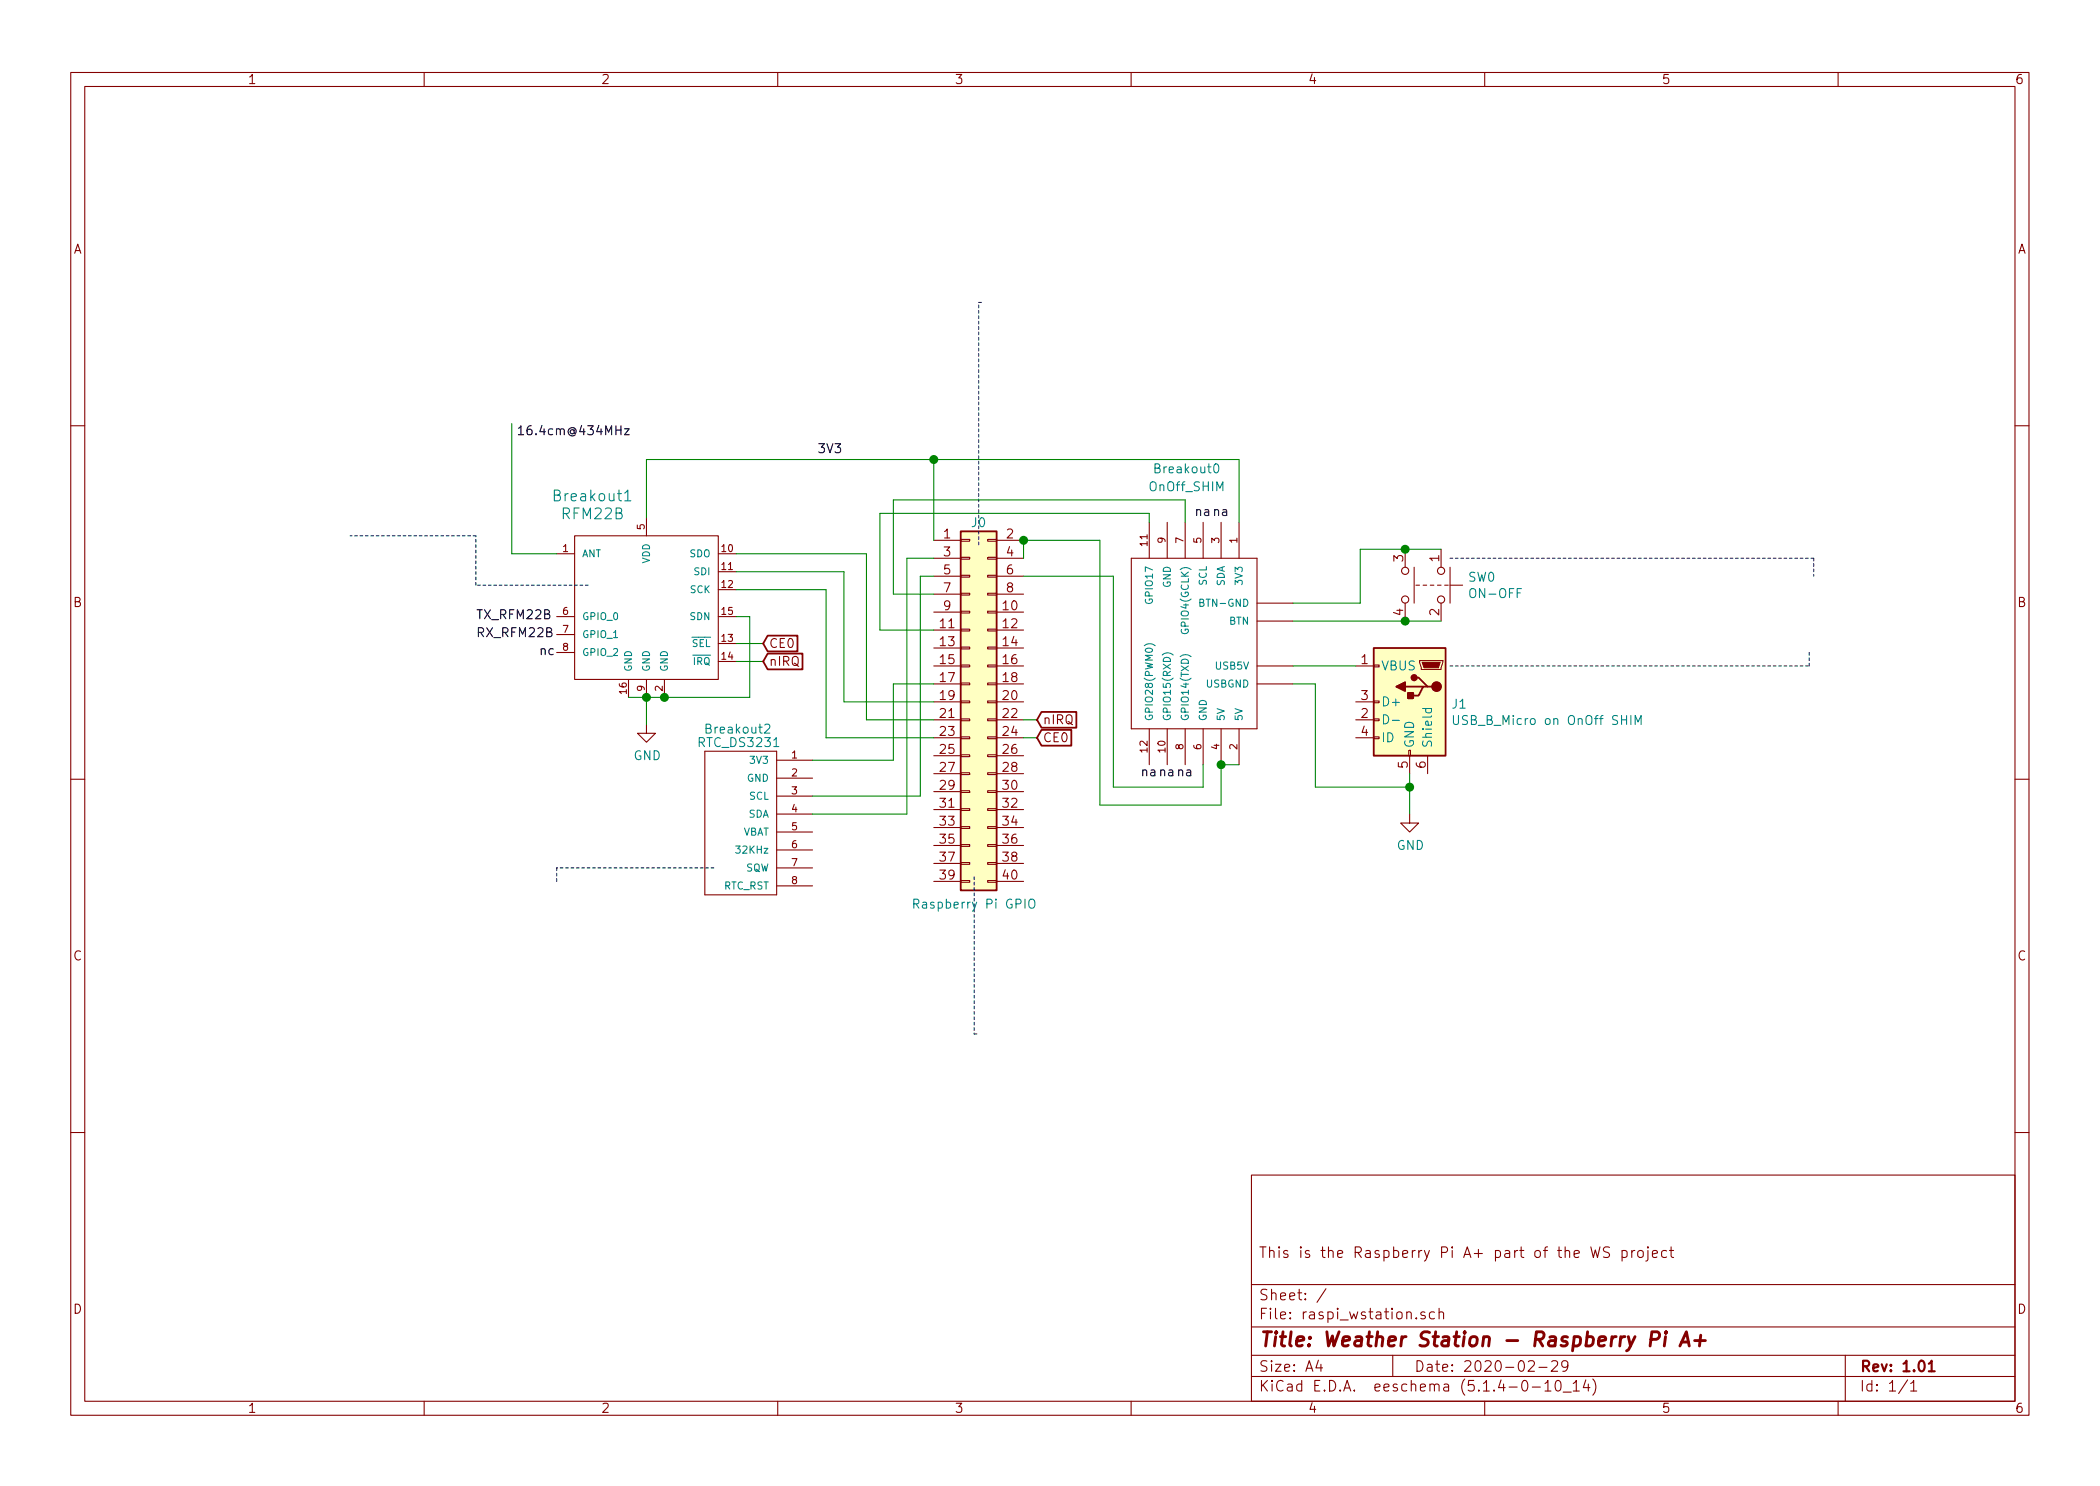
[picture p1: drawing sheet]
<svg xmlns="http://www.w3.org/2000/svg" width="297mm" height="210mm" viewBox="0 0 297 210" stroke-linecap="round" stroke-linejoin="round" font-family="sans-serif">
<g fill="none" stroke="#840000" stroke-width=".15">
<path d="M10 10.3h277v189.9h-277zM12 12.2h273v186.1h-273zM60 10.3v1.9M110 10.3v1.9M160 10.3v1.9M210 10.3v1.9M260 10.3v1.9M10 60.2h2M78.7 78.4h2.6M81.3 75.8h20.3v20.3h-20.3zM91.4 73.3v2.5M101.6 78.4h2.5"/>
<path d="M132.1 76.4h3.8M132.1 79h3.8M135.9 78.9h1.3v.2h-1.3zM135.9 76.3h1.3v.3h-1.3zM139.7 78.9h1.3v.2h-1.3zM139.7 76.3h1.3v.3h-1.3zM141 76.4h3.8M141 79h3.8M160 79h17.8v24.1h-17.8zM162.6 73.9v5.1M165.1 73.9v5.1M167.6 73.9v5.1"/>
<path d="M170.2 73.9v5.1M172.7 73.9v5.1M175.3 73.9v5.1M198.8 77.7v2.6M203.8 77.7v2.6M285 60.2h2M78.7 87.2h2.6M78.7 89.8h2.6M78.7 92.3h2.6M88.9 96.1v2.6M91.4 96.1v2.6M94 96.1v2.6"/>
<path d="M101.6 87.2h2.5M101.6 80.9h2.5M101.6 83.4h2.5M101.6 91.1h2.5M101.6 93.6h2.5M132.1 86.6h3.8M132.1 89.1h3.8M132.1 91.7h3.8M132.1 94.2h3.8M132.1 96.8h3.8M132.1 99.3h3.8M132.1 81.5h3.8"/>
<path d="M132.1 84.1h3.8M135.9 96.6h1.3v.3h-1.3zM135.9 94.1h1.3v.3h-1.3zM135.9 91.6h1.3v.2h-1.3zM135.9 89h1.3v.3h-1.3zM135.9 99.2h1.3v.2h-1.3zM135.9 86.5h1.3v.2h-1.3zM135.9 83.9h1.3v.3h-1.3zM135.9 81.4h1.3v.3h-1.3zM139.7 96.6h1.3v.3h-1.3zM139.7 94.1h1.3v.3h-1.3zM139.7 91.6h1.3v.2h-1.3z"/>
<path d="M139.7 89h1.3v.3h-1.3zM139.7 99.2h1.3v.2h-1.3zM139.7 86.5h1.3v.2h-1.3zM139.7 83.9h1.3v.3h-1.3zM139.7 81.4h1.3v.3h-1.3zM141 86.6h3.8M141 89.1h3.8M141 91.7h3.8M141 94.2h3.8M141 96.8h3.8M141 99.3h3.8M141 81.5h3.8"/>
<path d="M141 84.1h3.8M177.8 94.2h5.1M177.8 96.8h5.1M177.8 87.9h5.1M177.8 85.3h5.1M191.8 94.2h2.5M191.8 99.3h2.5M194.3 99.2h.8v.2h-.8zM194.3 94.1h.8v.3h-.8zM198.8 85.3v2.6M200 80.3v5M200.3 82.8h.5"/>
<path d="M200.8 93.5h3.3v.2l-.3 1h-2.8zM201.3 82.8h.5M202.3 82.8h.5M203.3 82.8h.5M203.8 85.3v2.6M204.3 82.8h.6M205.1 82.8h1.8M205.1 80.3v5M10 110.3h2M91.4 102.5v1.3h1.3l-1.3 1.2-1.2-1.2h1.2M99.7 106.3h10.2v20.3h-10.2zM109.9 107.6h5"/>
<path d="M109.9 110.1h5M109.9 112.6h5M109.9 115.2h5M109.9 117.7h5M132.1 101.8h3.8M132.1 104.4h3.8M132.1 106.9h3.8M132.1 109.5h3.8M132.1 112h3.8M132.1 114.5h3.8M132.1 117.1h3.8M132.1 119.6h3.8"/>
<path d="M135.9 104.3h1.3v.2h-1.3zM135.9 106.8h1.3v.3h-1.3zM135.9 109.3h1.3v.3h-1.3zM135.9 111.9h1.3v.2h-1.3zM135.9 114.4h1.3v.3h-1.3zM135.9 117h1.3v.2h-1.3zM135.9 119.5h1.3v.3h-1.3zM135.9 101.7h1.3v.3h-1.3zM139.7 104.3h1.3v.2h-1.3zM139.7 106.8h1.3v.3h-1.3zM139.7 109.3h1.3v.3h-1.3zM139.7 111.9h1.3v.2h-1.3z"/>
<path d="M139.7 114.4h1.3v.3h-1.3zM139.7 117h1.3v.2h-1.3zM139.7 119.5h1.3v.3h-1.3zM139.7 101.7h1.3v.3h-1.3zM141 101.8h3.8M141 104.4h3.8M141 106.9h3.8M141 109.5h3.8M141 112h3.8M141 114.5h3.8M141 117.1h3.8M141 119.6h3.8"/>
<path d="M162.6 103.1v5.1M165.1 103.1v5.1M167.6 103.1v5.1M170.2 103.1v5.1M172.7 103.1v5.1M175.3 103.1v5.1M191.8 101.8h2.5M191.8 104.4h2.5M194.3 104.3h.8v.2h-.8zM194.3 101.7h.8v.3h-.8zM199.3 106.2h.2v.7h-.2zM199.4 115.2v1.3h1.3l-1.3 1.2-1.3-1.2h1.3"/>
<path d="M199.4 106.9v2.6M201.9 106.9v2.6M285 110.3h2M109.9 120.3h5M109.9 122.8h5M109.9 125.3h5M132.1 122.2h3.8M132.1 124.7h3.8M135.9 122h1.3v.3h-1.3zM135.9 124.6h1.3v.2h-1.3zM139.7 122h1.3v.3h-1.3zM139.7 124.6h1.3v.2h-1.3z"/>
<path d="M141 122.2h3.8M141 124.7h3.8M10 160.2h2M177 166.3h108v32h-108zM225 176.4l.4 1.5 .3-1 .3 1 .3-1.5M227.7 176.5l-.2-.1-.6 .1a.35 .35 0 0 0-.1 .4 .35 .35 0 0 0 .3 .2 .53 .53 0 0 1 .6 .4l-.1 .3a.62 .62 0 0 1-.8 0M229.4 177a.53 .53 0 0 1 .7 .1v.7a.53 .53 0 0 1-.7 0M229.4 176.9v1.5M230.8 176.9v1M231.2 176.9l-.3 .1-.1 .2M231.7 177.1a.41 .41 0 0 1 .7 .1v.4a.41 .41 0 0 1-.4 .3 .41 .41 0 0 1-.4-.3zM233.1 176.9v1.3l-.1 .2h-.2"/>
<path d="M233.1 176.4l-.1 .1 .1 .1v-.2v.2M233.7 177.4l.7-.1v-.3l-.5-.1-.2 .2 .1 .7 .1 .1 .5-.1M235.7 177a.53 .53 0 0 0-.6 .1v.7a.53 .53 0 0 0 .6 0M236.1 176.9h.6M236.4 176.4v1.3l.2 .2h.1M285 160.2h2M60 198.3v1.9M110 198.3v1.9M160 198.3v1.9M177 194.8h108M177 191.8h108M177 187.8h108"/>
<path d="M177 181.8h108M186.5 192.5l-.4 1h1M186.8 193v1M187.6 182.3l-1.3 2M197 191.8v3M200.3 186.5h.1l-.1 .1v-.1v.1M201.5 185.7a.37 .37 0 0 0-.5 .1v.1a.54 .54 0 0 0 .5 .3l.1 .1-.1 .2-.1 .1-.4-.1M202.9 185.7l-.4-.1-.3 .3 .1 .6 .2 .1 .4-.1M203.6 185.7a.38 .38 0 0 1 .6 .1v.8M203.6 185.1v1.5M210 198.3v1.9M216.2 192.7l.2-.2 .5 .1a.4 .4 0 0 1 .1 .6l-.9 .8h.9"/>
<path d="M216.7 196.3h1.2M217.7 193.5h1.1M218.5 195.8l.4-.5v1.5M218.5 196.8h.9M219.5 192.7l.2-.2h.3a.41 .41 0 0 1 .3 .7l-.9 .8h.9M220.1 195.5a.37 .37 0 0 1 .4-.2 .37 .37 0 0 1 .3 .3v.3a.72 .72 0 0 1-.4 .9l-.3-.1a1.41 1.41 0 0 1 0-1.2zM221.1 197h1.1M221.8 193.2l-.3 .3h-.3l-.2-.2-.1-.5 .3-.3a.47 .47 0 0 1 .6 .3 1.01 1.01 0 0 1-.5 1.2h-.2M222.5 195.8l.5-.5v1.5M222.5 196.8h.9M224.3 195.2l-.3 1.1h.9M224.7 195.8v1"/>
<path d="M225.3 195.1a1.71 1.71 0 0 1 0 2.3M260 198.3v1.9M261 191.8v6.5M269.8 195.2l-1.2 2M270.3 195.8l.3-.3 .1-.2v1.5M270.3 196.8h.8"/>
<circle cx="198.8" cy="80.8" r=".51"/>
<circle cx="198.8" cy="84.8" r=".51"/>
<circle cx="203.8" cy="84.8" r=".51"/>
<circle cx="203.8" cy="80.8" r=".51"/>
</g>
<path d="M272.8 193l.4-.5v1.5M272.8 194h.9" fill="none" stroke="#840000" stroke-width=".3"/>
<path d="M233.5 189.5h.8a.56 .56 0 0 0 .4-.5 .56 .56 0 0 0-.3-.6h-.7l-.3 2M235.6 189.1l-.2 1.3M235.7 188.4l-.1 .1v.1l.1-.1v-.1l-.1 .2M237.6 190.4l.9-2 .4 2M237.9 189.9h.9M239.7 189.7h1.5M240.6 188.9l-.2 1.5" fill="none" stroke="#840000" stroke-width=".41"/>
<g fill="#ffffc2" stroke="#ffffc2" stroke-width=".14">
<path d="M135.9 75.2h5.1v50.8h-5.1z"/>
<path d="M194.3 91.7h10.2v15.2h-10.2z"/>
</g>
<path d="M135.9 75.2h5.1v50.8h-5.1zM108.6 92.5h4.9v2.2h-4.9l-.7-1.1zM108.6 89.9h4.2v2.3h-4.2l-.7-1.1zM194.3 91.7h10.2v15.2h-10.2zM198.8 97.1h2.5M200 95.9h.7l1.2 1.2h.7M201.9 97.1h-.6l-.6 1.3h-1.3M147.3 103.3h4.2v2.2h-4.2l-.6-1.1zM147.3 100.7h4.9v2.3h-4.9l-.6-1.2z" fill="none" stroke="#840000" stroke-width=".25"/>
<g fill="none" stroke="#008484" stroke-width=".15">
<path d="M88.4 69.8l.4-.5v1.6M88.4 70.9h.8M171.8 65.8a.31 .31 0 0 1 .3-.2 .31 .31 0 0 1 .2 .3v.8l-.1 .1-.2 .1-.2-.1-.1-.4zM161.8 91.4a1.2 1.2 0 0 1 1.6 0M164.4 92.7a1.13 1.13 0 0 1 1.5 0M166.9 92.9a1.2 1.2 0 0 1 1.6 0M169.7 85.3l.5-.1 .1-.1-.1-.2-.5-.1v1h.4l.2-.1v-.3l-.2-.1M104.1 119.7h.6l-.4 .4 .4 .2-.1 .3-.1 .1-.4-.1M108.2 102.6l.2-.1h.3l.1 .1 .1 .2-.1 .2-.7 .7h.8M195.7 101.1a.64 .64 0 0 1 .7 .7 .64 .64 0 0 1-.7 .6zM197 101.9h.9M201.2 100.2h1.3"/>
<path d="M201.7 100.2v.4l.2 .3 .5-.1v-.6M205.6 101.2v1.1l.2 .2h.4l.1-.2v-1.1M231.3 102.5v-1.3l.4 1 .4-1v1.3M129.3 127.9l.6-.1 .1-.1-.1-.4-.2-.1h-.4v1.3M145.6 127.4l.2-.2a.47 .47 0 0 1 .6 .5l-.1 .6a.44 .44 0 0 1-.6 .1 1 1 0 0 1-.1-1z"/>
</g>
<g fill="#840000" stroke="#840000" stroke-width=".25">
<path d="M199.1 98h.8v.8h-.8z"/>
<path d="M197.5 97.1l1.3-.6v1.3z"/>
<circle cx="203.2" cy="97.1" r=".63"/>
<circle cx="200" cy="95.9" r=".38"/>
</g>
<path d="M201.2 93.7h2.5l-.2 .8h-2.1z" fill="#840000" stroke="#840000" stroke-width=".15"/>
<g fill="none" stroke="#000084" stroke-width=".15" stroke-dasharray=".4 .4">
<path d="M138.4 42.8h.7M67.3 75.8h-17.8M138.4 77.1v-34.3M205.1 79h51.4M256.5 79v2.5M67.3 82.8v-7M83.2 82.8h-15.9M205.1 94.2h50.8M255.9 94.2v-1.9M78.7 122.8v1.9M101 122.8h-22.3M137.8 124.1v22.2"/>
<path d="M137.8 146.3h.6"/>
</g>
<g fill="none" stroke="#008400" stroke-width=".15">
<path d="M72.4 59.9v18.5h6.3M91.4 73.3v-8.3h83.9v8.9M104.1 78.4h18.5v23.4h9.5M132.1 79h-3.8v36.2h-13.4M132.1 65v11.4M144.8 79v-2.6h10.8v37.5h17.1v-5.7h2.6M162.6 73.9v-1.3h-38.1v16.5h7.6M167.6 73.9v-3.2h-41.2v13.4h5.7M203.8 77.7h-11.4v7.6h-9.5M91.4 98.7v3.8M104.1 83.4h12.7v21h15.3M104.1 80.9h15.3v18.4h12.7"/>
<path d="M104.1 87.2h1.9v11.5h-17.1M104.1 91.1h3.8M104.1 93.6h3.8M132.1 81.5h-1.9v31.1h-15.3M132.1 96.8h-5.7v10.8h-11.5M144.8 81.5h12.7v29.9h12.7v-3.2M182.9 96.8h3.2v14.6h13.3M182.9 87.9h20.9M182.9 94.2h8.9M144.8 101.8h1.9M144.8 104.4h1.9M199.4 109.5v5.7"/>
</g>
<path d="M87.1 60.9h.7M87.8 60.2v1.3M88.3 60.7h.7l-.7 .8h.7" fill="none" stroke="#000" stroke-width=".15"/>
<g fill="#008400" stroke="#008400" stroke-width=".25">
<circle cx="199.4" cy="111.4" r=".51"/>
<circle cx="132.1" cy="65" r=".51"/>
<circle cx="172.7" cy="108.2" r=".51"/>
<circle cx="94" cy="98.7" r=".51"/>
<circle cx="144.8" cy="76.4" r=".51"/>
<circle cx="198.8" cy="77.7" r=".51"/>
<circle cx="198.8" cy="87.9" r=".51"/>
<circle cx="91.4" cy="98.7" r=".51"/>
</g>
<text font-size="2.8" fill="#840000" x="178" y="190.5">Title: Weather Station - Raspberry Pi A+</text>
<g font-size="2.1" fill="#008484">
<text x="78.6" y="70.9">Breakout1</text>
<text x="79.6" y="73.5">RFM22B</text>
</g>
<g font-size="2.1" fill="#840000">
<text x="178" y="178">This is the Raspberry Pi A+ part of the WS project</text>
<text x="178" y="184">Sheet: /</text>
<text x="178" y="186.7">File: raspi_wstation.sch</text>
<text x="178" y="196.9">KiCad E.D.A. eeschema (5.1.4-0-10_14)</text>
<text x="178" y="194.1">Size: A4</text>
<text x="200" y="194.1">Date: 2020-02-29</text>
<text x="263" y="194.1">Rev: 1.01</text>
<text x="263" y="196.9">Id: 1/1</text>
</g>
<g font-size="1.8" fill="#840000">
<text x="35" y="11.9">1</text>
<text x="85" y="11.9">2</text>
<text x="135" y="11.9">3</text>
<text x="185" y="11.9">4</text>
<text x="235" y="11.9">5</text>
<text x="285" y="11.9">6</text>
<text x="10.4" y="35.9">A</text>
<text x="285.4" y="35.9">A</text>
<text x="133.5" y="76.2">1</text>
<text x="142.4" y="76.2">2</text>
<text x="133.5" y="78.7">3</text>
<text x="133.5" y="81.3">5</text>
<text x="133.5" y="83.8">7</text>
<text x="142.4" y="78.7">4</text>
<text x="142.4" y="81.3">6</text>
<text x="142.4" y="83.8">8</text>
<text x="198.5" y="79.5" transform="rotate(-90 198.5 79.5)">3</text>
<text x="203.6" y="79.5" transform="rotate(-90 203.6 79.5)">1</text>
<text x="10.4" y="85.9">B</text>
<text x="133" y="88.9">11</text>
<text x="133.5" y="86.4">9</text>
<text x="141.9" y="86.4">10</text>
<text x="141.9" y="88.9">12</text>
<text x="198.5" y="87.1" transform="rotate(-90 198.5 87.1)">4</text>
<text x="203.6" y="87.1" transform="rotate(-90 203.6 87.1)">2</text>
<text x="285.4" y="85.9">B</text>
<text x="108.7" y="94.2">nIRQ</text>
<text x="108.7" y="91.7">CE0</text>
<text x="133" y="91.4">13</text>
<text x="133" y="94">15</text>
<text x="141.9" y="91.4">14</text>
<text x="141.9" y="94">16</text>
<text x="192.6" y="94">1</text>
<text x="133" y="96.5">17</text>
<text x="133" y="99.1">19</text>
<text x="133" y="101.6">21</text>
<text x="141.9" y="96.5">18</text>
<text x="141.9" y="99.1">20</text>
<text x="141.9" y="101.6">22</text>
<text x="192.6" y="101.6">2</text>
<text x="192.6" y="99.1">3</text>
<text x="133" y="104.1">23</text>
<text x="133" y="106.7">25</text>
<text x="141.9" y="104.1">24</text>
<text x="141.9" y="106.7">26</text>
<text x="147.5" y="105">CE0</text>
<text x="147.5" y="102.5">nIRQ</text>
<text x="192.6" y="104.1">4</text>
<text x="133" y="109.2">27</text>
<text x="133" y="111.8">29</text>
<text x="141.9" y="109.2">28</text>
<text x="141.9" y="111.8">30</text>
<text x="199.1" y="108.7" transform="rotate(-90 199.1 108.7)">5</text>
<text x="201.7" y="108.7" transform="rotate(-90 201.7 108.7)">6</text>
<text x="133" y="114.3">31</text>
<text x="133" y="116.8">33</text>
<text x="133" y="119.4">35</text>
<text x="141.9" y="114.3">32</text>
<text x="141.9" y="116.8">34</text>
<text x="141.9" y="119.4">36</text>
<text x="133" y="121.9">37</text>
<text x="133" y="124.5">39</text>
<text x="141.9" y="121.9">38</text>
<text x="141.9" y="124.5">40</text>
<text x="10.4" y="135.9">C</text>
<text x="285.4" y="135.9">C</text>
<text x="10.4" y="185.9">D</text>
<text x="285.4" y="185.9">D</text>
<text x="35" y="199.9">1</text>
<text x="85" y="199.9">2</text>
<text x="135" y="199.9">3</text>
<text x="185" y="199.9">4</text>
<text x="235" y="199.9">5</text>
<text x="285" y="199.9">6</text>
</g>
<g font-size="1.8">
<text x="73" y="61.6">16.4cm@434MHz</text>
<text x="115.6" y="64.1">3V3</text>
<text x="168.9" y="73">na na</text>
<text x="67.3" y="87.6">TX_RFM22B</text>
<text x="67.3" y="90.2">RX_RFM22B</text>
<text x="76.2" y="92.7">nc</text>
<text x="161.3" y="109.8">na na na</text>
</g>
<g font-size="1.8" fill="#008484">
<text x="162.7" y="69.5">OnOff_SHIM</text>
<text x="163.6" y="67">Breakout0</text>
<text x="137.5" y="74.6">J0</text>
<text x="207.7" y="82.3">SW0</text>
<text x="208.2" y="84.6">ON-OFF</text>
<text x="195.3" y="94.9">VBUS</text>
<text x="195.3" y="99.9">D+</text>
<text x="205.4" y="100.3">J1</text>
<text x="89.6" y="107.6">GND</text>
<text x="99" y="105.7">RTC_DS3231</text>
<text x="100.1" y="103.8">Breakout2</text>
<text x="195.3" y="105">ID</text>
<text x="200" y="105.9" transform="rotate(-90 200 105.9)">GND</text>
<text x="202.6" y="105.9" transform="rotate(-90 202.6 105.9)">Shield</text>
<text x="206.5" y="102.6">USB_B_Micro on OnOff SHIM</text>
<text x="197.6" y="120.3">GND</text>
<text x="129.9" y="128.6">Raspberry Pi GPIO</text>
</g>
<g font-size="1.4" fill="#840000">
<text x="91.2" y="74.9" transform="rotate(-90 91.2 74.9)">5</text>
<text x="162.3" y="77.2" transform="rotate(-90 162.3 77.2)">11</text>
<text x="164.8" y="76.8" transform="rotate(-90 164.8 76.8)">9</text>
<text x="167.4" y="76.8" transform="rotate(-90 167.4 76.8)">7</text>
<text x="169.9" y="76.8" transform="rotate(-90 169.9 76.8)">5</text>
<text x="172.5" y="76.8" transform="rotate(-90 172.5 76.8)">3</text>
<text x="175" y="76.8" transform="rotate(-90 175 76.8)">1</text>
<text x="79.6" y="78.1">1</text>
<text x="102.1" y="78.1">10</text>
<text x="102.1" y="80.6">11</text>
<text x="102.1" y="83.2">12</text>
<text x="79.6" y="87">6</text>
<text x="79.6" y="89.5">7</text>
<text x="102.1" y="87">15</text>
<text x="79.6" y="92.1">8</text>
<text x="102.1" y="90.8">13</text>
<text x="102.1" y="93.3">14</text>
<text x="88.6" y="98.2" transform="rotate(-90 88.6 98.2)">16</text>
<text x="91.2" y="97.8" transform="rotate(-90 91.2 97.8)">9</text>
<text x="93.7" y="97.8" transform="rotate(-90 93.7 97.8)">2</text>
<text x="112" y="107.3">1</text>
<text x="162.3" y="106.4" transform="rotate(-90 162.3 106.4)">12</text>
<text x="164.8" y="106.4" transform="rotate(-90 164.8 106.4)">10</text>
<text x="167.4" y="106" transform="rotate(-90 167.4 106)">8</text>
<text x="169.9" y="106" transform="rotate(-90 169.9 106)">6</text>
<text x="172.5" y="106" transform="rotate(-90 172.5 106)">4</text>
<text x="175" y="106" transform="rotate(-90 175 106)">2</text>
<text x="112" y="109.8">2</text>
<text x="112" y="112.4">3</text>
<text x="112" y="114.9">4</text>
<text x="112" y="117.5">5</text>
<text x="112" y="120">6</text>
<text x="112" y="122.5">7</text>
<text x="112" y="125.1">8</text>
</g>
<g font-size="1.4" fill="#008484">
<text x="82.3" y="78.8">ANT</text>
<text x="91.9" y="79.8" transform="rotate(-90 91.9 79.8)">VDD</text>
<text x="97.6" y="78.8">SDO</text>
<text x="97.7" y="83.9">SCK</text>
<text x="98.3" y="81.4">SDI</text>
<text x="165.6" y="83.2" transform="rotate(-90 165.6 83.2)">GND</text>
<text x="170.7" y="82.8" transform="rotate(-90 170.7 82.8)">SCL</text>
<text x="173.2" y="83" transform="rotate(-90 173.2 83)">SDA</text>
<text x="175.8" y="82.5" transform="rotate(-90 175.8 82.5)">3V3</text>
<text x="82.3" y="87.7">GPIO_0</text>
<text x="97.7" y="87.7">SDN</text>
<text x="163.1" y="85.1" transform="rotate(-90 163.1 85.1)">GPIO17</text>
<text x="168.1" y="89.3" transform="rotate(-90 168.1 89.3)">GPIO4(GCLK)</text>
<text x="170.3" y="85.8">BTN-GND</text>
<text x="173.9" y="88.4">BTN</text>
<text x="82.3" y="90.3">GPIO_1</text>
<text x="82.3" y="92.8">GPIO_2</text>
<text x="89.4" y="95.1" transform="rotate(-90 89.4 95.1)">GND</text>
<text x="91.9" y="95.1" transform="rotate(-90 91.9 95.1)">GND</text>
<text x="94.5" y="95.1" transform="rotate(-90 94.5 95.1)">GND</text>
<text x="97.9" y="91.5">SEL</text>
<text x="98.1" y="94.1">IRQ</text>
<text x="172.1" y="94.7">USB5V</text>
<text x="170.7" y="97.3">USBGND</text>
<text x="163.1" y="102.1" transform="rotate(-90 163.1 102.1)">GPIO28(PWM0)</text>
<text x="165.6" y="102.1" transform="rotate(-90 165.6 102.1)">GPIO15(RXD)</text>
<text x="168.1" y="102.1" transform="rotate(-90 168.1 102.1)">GPIO14(TXD)</text>
<text x="170.7" y="102.1" transform="rotate(-90 170.7 102.1)">GND</text>
<text x="173.2" y="102.1" transform="rotate(-90 173.2 102.1)">5V</text>
<text x="175.8" y="102.1" transform="rotate(-90 175.8 102.1)">5V</text>
<text x="105.7" y="110.6">GND</text>
<text x="106" y="113.2">SCL</text>
<text x="106.3" y="108.1">3V3</text>
<text x="105" y="118.2">VBAT</text>
<text x="105.8" y="115.7">SDA</text>
<text x="102.3" y="125.9">RTC_RST</text>
<text x="104.5" y="120.8">32KHz</text>
<text x="105.5" y="123.3">SQW</text>
</g>
</svg>
